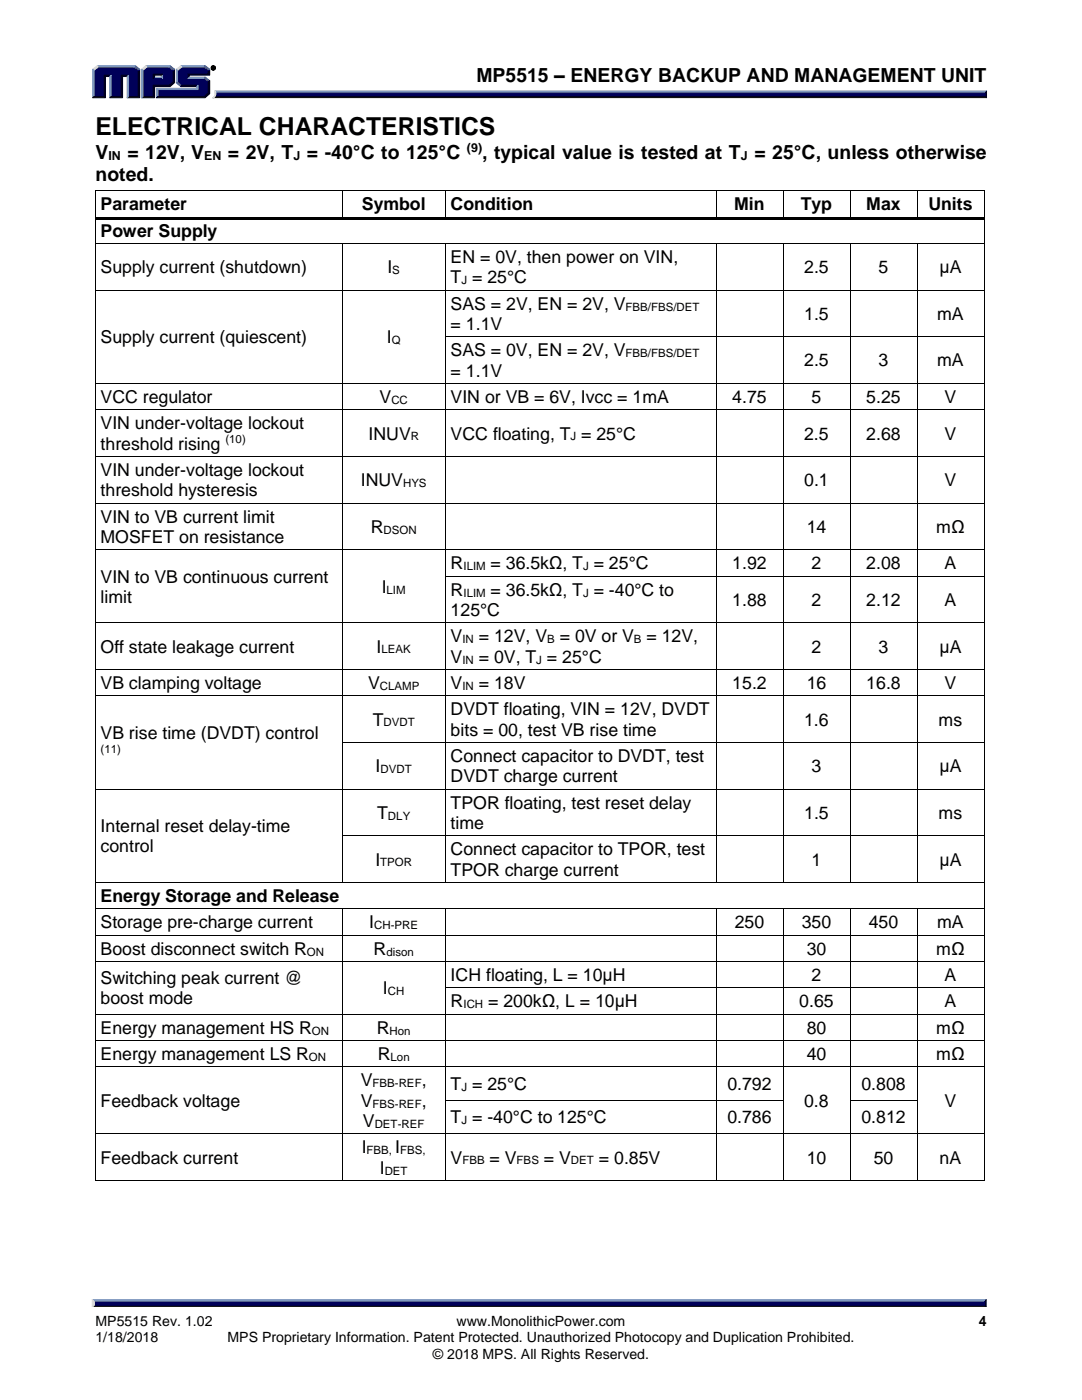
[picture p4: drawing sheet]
<svg xmlns="http://www.w3.org/2000/svg" width="216mm" height="279mm" viewBox="0 0 216 279" stroke-linecap="round" stroke-linejoin="round" font-family="sans-serif">
<g fill="#000" stroke="#000" stroke-width=".2">
<path d="M43 18.9h153.5l.4 .6h-154.4a.65 .65 0 0 0 .5-.6zM18.8 260.1h177.6l.4 .8h-178.4z"/>
<path d="M42.1 13.6a.46 .46 0 0 1 .9 0 .46 .46 0 0 1-.9 0zM42.2 13.5a.38 .38 0 0 0 .7 0 .38 .38 0 0 0-.7 0zM42.4 13.3h.3l.1 .5-.3-.2-.1 .2zM42.5 13.4l.1 .1 .1-.1z"/>
</g>
<g fill="#7f99bf" stroke="#7f99bf" stroke-width=".2">
<path d="M18.4 259.4h178.4l-.4 .7h-177.6z"/>
<path d="M42.9 18.2h154l-.4 .7h-153.5z"/>
<path d="M30.8 15.4h1.4l.3 .3h-1.9z"/>
<path d="M36.1 13.1h4.8l-.2 .3h-4.4z"/>
<path d="M35.2 13.8l.3 .2v2.4l-.3 .1z"/>
<path d="M31.2 17.6h8v-.3l.3-.3v.9h-8z"/>
<path d="M31.2 17.6l.3 .3v1.3l-.3 .3z"/>
<path d="M37.8 15.4h3.1l-.1 .3h-3.3z"/>
<path d="M29.1 13.1h4.8l-.2 .3h-4.4z"/>
<path d="M28.2 13.8l.3 .2v5.2l-.3 .3z"/>
<path d="M32.2 15l.3-.3v1l-.3-.3z"/>
<path d="M19.4 13.1h7.6l-.2 .3h-7.2z"/>
<path d="M18.5 13.8l.3 .2v5.2l-.3 .3z"/>
<path d="M22.2 15v4.2l-.3 .3v-4.2z"/>
<path d="M25.4 15.3l.2-.3v4.2l-.2 .3z"/>
</g>
<g fill="#000026" stroke="#000026" stroke-width=".2">
<path d="M196.8 259.4v1.5l-.4-.4v-.6z"/>
<path d="M196.9 18.2v1.3l-.4-.4v-.5z"/>
<path d="M36.3 17h3.2l-.3 .3h-3.1z"/>
<path d="M37.5 14.7h4.1v-.7l.2-.2v1.2h-4v.4l-.3 .3z"/>
<path d="M31.2 19.5l.3-.3h9.2l.9-.7v-2.2l.2-.2v2.6l-.9 .8z"/>
<path d="M30.6 17h3.1l.8-.6v-2.4l.3-.2v2.7l-.9 .8h-3.1v2.2h-2.6l.3-.3h2.1z"/>
<path d="M30.6 14.7h1.9l-.3 .3h-1.4v.4l-.2 .3z"/>
<path d="M27.6 14l.3-.2v5.7h-2.5l.2-.3h2z"/>
<path d="M20.8 15h1.4l-.3 .3h-.9v4.2h-2.5l.3-.3h2z"/>
<path d="M24.2 15h1.4l-.2 .3h-.9v4.2h-2.6l.3-.3h2z"/>
</g>
<g fill="#000059" stroke="#000059" stroke-width=".2">
<path d="M18.8 259.9h177.7v.6h-177.7z"/>
<path d="M43.1 18.6h153.4v.5h-153.5z"/>
<path d="M18.8 14l.8-.6h7.2l.8 .6v5.2h-2v-4.2h-1.4v4.2h-2v-4.2h-1.4v4.2h-2z"/>
<path d="M28.5 14l.8-.6h2.2v1.3h-.9v1h1.9v-1h-1.3v-1.3h2.5l.8 .6v2.4l-.8 .6h-3.1v2.2h-2.1z"/>
<path d="M31.4 17.9h8.1v-.9h-3.2l-.8-.6v-2.4l.8-.6h4.4l.9 .6v.7h-4.1v1h3.2l.9 .6v2.2l-.9 .7h-9.3z"/>
</g>
<g fill="#d9d9d9" stroke="#d9d9d9" stroke-width=".2">
<path d="M18.4 259.4l.4 .5v.5l-.4 .5z"/>
<path d="M42.9 18.2l.2 .4a.77 .77 0 0 1-.7 .9 1.14 1.14 0 0 0 .5-1.3z"/>
<path d="M35.2 13.8l.9-.7 .2 .3-.8 .6z"/>
<path d="M28.2 13.8l.9-.7 .2 .3-.8 .6z"/>
<path d="M18.5 13.8l.9-.7 .2 .3-.8 .6z"/>
</g>
<g fill="#195999" stroke="#195999" stroke-width=".2">
<path d="M35.2 16.5l.3-.1 .8 .6-.2 .3z"/>
<path d="M40.9 15.4l.9 .7-.2 .2-.9-.6z"/>
<path d="M33.9 13.1l.9 .7-.3 .2-.8-.6z"/>
<path d="M27 13.1l.9 .7-.3 .2-.8-.6z"/>
<path d="M40.9 13.1l.9 .7-.2 .2-.9-.6z"/>
</g>
<g fill="#000">
<path d="M19 38h.1v.7h-.1z" fill-rule="evenodd"/>
<path d="M19 38h.1v.2h-.1z" fill-rule="evenodd"/>
<path d="M68.2 38.2h.2v.5h-.2z" fill-rule="evenodd"/>
<path d="M68.2 38h.2v.2h-.2z" fill-rule="evenodd"/>
<path d="M88.8 38.2h.2v.5h-.2z" fill-rule="evenodd"/>
<path d="M88.8 38h.2v.2h-.2z" fill-rule="evenodd"/>
<path d="M142.8 38.2h.2v.5h-.2z" fill-rule="evenodd"/>
<path d="M142.8 38h.2v.2h-.2z" fill-rule="evenodd"/>
<path d="M156.2 38.2h.1v.5h-.1z" fill-rule="evenodd"/>
<path d="M156.2 38h.1v.2h-.1z" fill-rule="evenodd"/>
<path d="M169.5 38.2h.2v.5h-.2z" fill-rule="evenodd"/>
<path d="M169.5 38h.2v.2h-.2z" fill-rule="evenodd"/>
<path d="M182.9 38.2h.2v.5h-.2z" fill-rule="evenodd"/>
<path d="M182.9 38h.2v.2h-.2z" fill-rule="evenodd"/>
<path d="M196.3 38h.1v.7h-.1z" fill-rule="evenodd"/>
<path d="M196.3 38h.1v.2h-.1z" fill-rule="evenodd"/>
<path d="M19 43.3h.1v.7h-.1z" fill-rule="evenodd"/>
<path d="M19 48.5h.1v.7h-.1z" fill-rule="evenodd"/>
<path d="M19 57.8h.1v.7h-.1z" fill-rule="evenodd"/>
<path d="M19.1 43.3h49.1v.5h-49.1z" fill-rule="evenodd"/>
<path d="M68.2 43.3h.5v.5h-.5z" fill-rule="evenodd"/>
<path d="M68.2 48.7h.2v.5h-.2z" fill-rule="evenodd"/>
<path d="M68.2 48.5h.2v.2h-.2z" fill-rule="evenodd"/>
<path d="M68.2 57.8h.2v.7h-.2z" fill-rule="evenodd"/>
<path d="M68.7 43.3h20.1v.5h-20.1z" fill-rule="evenodd"/>
<path d="M88.8 43.3h.6v.5h-.6z" fill-rule="evenodd"/>
<path d="M88.8 48.7h.2v.5h-.2z" fill-rule="evenodd"/>
<path d="M88.8 48.5h.2v.2h-.2z" fill-rule="evenodd"/>
<path d="M88.8 57.8h.2v.7h-.2z" fill-rule="evenodd"/>
<path d="M89.4 43.3h53.4v.5h-53.4z" fill-rule="evenodd"/>
<path d="M142.8 43.3h.5v.5h-.5z" fill-rule="evenodd"/>
<path d="M142.8 48.7h.2v.5h-.2z" fill-rule="evenodd"/>
<path d="M142.8 48.5h.2v.2h-.2z" fill-rule="evenodd"/>
<path d="M142.8 57.8h.2v.7h-.2z" fill-rule="evenodd"/>
<path d="M143.3 43.3h12.9v.5h-12.9z" fill-rule="evenodd"/>
<path d="M156.2 43.3h.5v.5h-.5z" fill-rule="evenodd"/>
<path d="M156.2 48.7h.1v.5h-.1z" fill-rule="evenodd"/>
<path d="M156.2 48.5h.1v.2h-.1z" fill-rule="evenodd"/>
<path d="M156.2 57.8h.1v.7h-.1z" fill-rule="evenodd"/>
<path d="M156.7 43.3h12.8v.5h-12.8z" fill-rule="evenodd"/>
<path d="M169.5 43.3h.6v.5h-.6z" fill-rule="evenodd"/>
<path d="M169.5 48.7h.2v.5h-.2z" fill-rule="evenodd"/>
<path d="M169.5 48.5h.2v.2h-.2z" fill-rule="evenodd"/>
<path d="M169.5 57.8h.2v.7h-.2z" fill-rule="evenodd"/>
<path d="M170.1 43.3h12.8v.5h-12.8z" fill-rule="evenodd"/>
<path d="M182.9 43.3h.5v.5h-.5z" fill-rule="evenodd"/>
<path d="M182.9 48.7h.2v.5h-.2z" fill-rule="evenodd"/>
<path d="M182.9 48.5h.2v.2h-.2z" fill-rule="evenodd"/>
<path d="M182.9 57.8h.2v.7h-.2z" fill-rule="evenodd"/>
<path d="M183.4 43.3h12.9v.5h-12.9z" fill-rule="evenodd"/>
<path d="M196.3 43.3h.1v.7h-.1z" fill-rule="evenodd"/>
<path d="M196.3 48.5h.1v.7h-.1z" fill-rule="evenodd"/>
<path d="M196.3 57.8h.1v.7h-.1z" fill-rule="evenodd"/>
<path d="M19 67.1h.1v.7h-.1z" fill-rule="evenodd"/>
<path d="M19 76.5h.1v.7h-.1z" fill-rule="evenodd"/>
<path d="M68.2 67.1h.2v.7h-.2z" fill-rule="evenodd"/>
<path d="M68.2 76.5h.2v.7h-.2z" fill-rule="evenodd"/>
<path d="M88.8 67.1h.2v.7h-.2z" fill-rule="evenodd"/>
<path d="M88.8 76.5h.2v.7h-.2z" fill-rule="evenodd"/>
<path d="M142.8 67.1h.2v.7h-.2z" fill-rule="evenodd"/>
<path d="M142.8 76.5h.2v.7h-.2z" fill-rule="evenodd"/>
<path d="M156.2 67.1h.1v.7h-.1z" fill-rule="evenodd"/>
<path d="M156.2 76.5h.1v.7h-.1z" fill-rule="evenodd"/>
<path d="M169.5 67.1h.2v.7h-.2z" fill-rule="evenodd"/>
<path d="M169.5 76.5h.2v.7h-.2z" fill-rule="evenodd"/>
<path d="M182.9 67.1h.2v.7h-.2z" fill-rule="evenodd"/>
<path d="M182.9 76.5h.2v.7h-.2z" fill-rule="evenodd"/>
<path d="M196.3 67.1h.1v.7h-.1z" fill-rule="evenodd"/>
<path d="M196.3 76.5h.1v.7h-.1z" fill-rule="evenodd"/>
<path d="M19 81.7h.1v.7h-.1z" fill-rule="evenodd"/>
<path d="M19 91h.1v.7h-.1z" fill-rule="evenodd"/>
<path d="M68.2 81.7h.2v.7h-.2z" fill-rule="evenodd"/>
<path d="M68.2 91h.2v.7h-.2z" fill-rule="evenodd"/>
<path d="M88.8 81.7h.2v.7h-.2z" fill-rule="evenodd"/>
<path d="M88.8 91h.2v.7h-.2z" fill-rule="evenodd"/>
<path d="M142.8 81.7h.2v.7h-.2z" fill-rule="evenodd"/>
<path d="M142.8 91h.2v.7h-.2z" fill-rule="evenodd"/>
<path d="M156.2 81.7h.1v.7h-.1z" fill-rule="evenodd"/>
<path d="M156.2 91h.1v.7h-.1z" fill-rule="evenodd"/>
<path d="M169.5 81.7h.2v.7h-.2z" fill-rule="evenodd"/>
<path d="M169.5 91h.2v.7h-.2z" fill-rule="evenodd"/>
<path d="M182.9 81.7h.2v.7h-.2z" fill-rule="evenodd"/>
<path d="M182.9 91h.2v.7h-.2z" fill-rule="evenodd"/>
<path d="M196.3 81.7h.1v.7h-.1z" fill-rule="evenodd"/>
<path d="M196.3 91h.1v.7h-.1z" fill-rule="evenodd"/>
<path d="M19 100.4h.1v.7h-.1z" fill-rule="evenodd"/>
<path d="M19 109.7h.1v.7h-.1z" fill-rule="evenodd"/>
<path d="M19 114.9h.1v.7h-.1z" fill-rule="evenodd"/>
<path d="M68.2 100.4h.2v.7h-.2z" fill-rule="evenodd"/>
<path d="M68.2 109.7h.2v.7h-.2z" fill-rule="evenodd"/>
<path d="M68.2 114.9h.2v.7h-.2z" fill-rule="evenodd"/>
<path d="M88.8 100.4h.2v.7h-.2z" fill-rule="evenodd"/>
<path d="M88.8 109.7h.2v.7h-.2z" fill-rule="evenodd"/>
<path d="M88.8 114.9h.2v.7h-.2z" fill-rule="evenodd"/>
<path d="M142.8 100.4h.2v.7h-.2z" fill-rule="evenodd"/>
<path d="M142.8 109.7h.2v.7h-.2z" fill-rule="evenodd"/>
<path d="M142.8 114.9h.2v.7h-.2z" fill-rule="evenodd"/>
<path d="M156.2 100.4h.1v.7h-.1z" fill-rule="evenodd"/>
<path d="M156.2 109.7h.1v.7h-.1z" fill-rule="evenodd"/>
<path d="M156.2 114.9h.1v.7h-.1z" fill-rule="evenodd"/>
<path d="M169.5 100.4h.2v.7h-.2z" fill-rule="evenodd"/>
<path d="M169.5 109.7h.2v.7h-.2z" fill-rule="evenodd"/>
<path d="M169.5 114.9h.2v.7h-.2z" fill-rule="evenodd"/>
<path d="M182.9 100.4h.2v.7h-.2z" fill-rule="evenodd"/>
<path d="M182.9 109.7h.2v.7h-.2z" fill-rule="evenodd"/>
<path d="M182.9 114.9h.2v.7h-.2z" fill-rule="evenodd"/>
<path d="M196.3 100.4h.1v.7h-.1z" fill-rule="evenodd"/>
<path d="M196.3 109.7h.1v.7h-.1z" fill-rule="evenodd"/>
<path d="M196.3 114.9h.1v.7h-.1z" fill-rule="evenodd"/>
<path d="M19 124.2h.1v.7h-.1z" fill-rule="evenodd"/>
<path d="M19 133.5h.1v.7h-.1z" fill-rule="evenodd"/>
<path d="M19 138.8h.1v.7h-.1z" fill-rule="evenodd"/>
<path d="M68.2 124.2h.2v.7h-.2z" fill-rule="evenodd"/>
<path d="M68.2 133.5h.2v.7h-.2z" fill-rule="evenodd"/>
<path d="M68.2 138.8h.2v.7h-.2z" fill-rule="evenodd"/>
<path d="M88.8 124.2h.2v.7h-.2z" fill-rule="evenodd"/>
<path d="M88.8 133.5h.2v.7h-.2z" fill-rule="evenodd"/>
<path d="M88.8 138.8h.2v.7h-.2z" fill-rule="evenodd"/>
<path d="M142.8 124.2h.2v.7h-.2z" fill-rule="evenodd"/>
<path d="M142.8 133.5h.2v.7h-.2z" fill-rule="evenodd"/>
<path d="M142.8 138.8h.2v.7h-.2z" fill-rule="evenodd"/>
<path d="M156.2 124.2h.1v.7h-.1z" fill-rule="evenodd"/>
<path d="M156.2 133.5h.1v.7h-.1z" fill-rule="evenodd"/>
<path d="M156.2 138.8h.1v.7h-.1z" fill-rule="evenodd"/>
<path d="M169.5 124.2h.2v.7h-.2z" fill-rule="evenodd"/>
<path d="M169.5 133.5h.2v.7h-.2z" fill-rule="evenodd"/>
<path d="M169.5 138.8h.2v.7h-.2z" fill-rule="evenodd"/>
<path d="M182.9 124.2h.2v.7h-.2z" fill-rule="evenodd"/>
<path d="M182.9 133.5h.2v.7h-.2z" fill-rule="evenodd"/>
<path d="M182.9 138.8h.2v.7h-.2z" fill-rule="evenodd"/>
<path d="M196.3 124.2h.1v.7h-.1z" fill-rule="evenodd"/>
<path d="M196.3 133.5h.1v.7h-.1z" fill-rule="evenodd"/>
<path d="M196.3 138.8h.1v.7h-.1z" fill-rule="evenodd"/>
<path d="M19 148.1h.1v.7h-.1z" fill-rule="evenodd"/>
<path d="M19 157.4h.1v.7h-.1z" fill-rule="evenodd"/>
<path d="M68.2 148.1h.2v.7h-.2z" fill-rule="evenodd"/>
<path d="M68.2 157.4h.2v.7h-.2z" fill-rule="evenodd"/>
<path d="M88.8 148.1h.2v.7h-.2z" fill-rule="evenodd"/>
<path d="M88.8 157.4h.2v.7h-.2z" fill-rule="evenodd"/>
<path d="M142.8 148.1h.2v.7h-.2z" fill-rule="evenodd"/>
<path d="M142.8 157.4h.2v.7h-.2z" fill-rule="evenodd"/>
<path d="M156.2 148.1h.1v.7h-.1z" fill-rule="evenodd"/>
<path d="M156.2 157.4h.1v.7h-.1z" fill-rule="evenodd"/>
<path d="M169.5 148.1h.2v.7h-.2z" fill-rule="evenodd"/>
<path d="M169.5 157.4h.2v.7h-.2z" fill-rule="evenodd"/>
<path d="M182.9 148.1h.2v.7h-.2z" fill-rule="evenodd"/>
<path d="M182.9 157.4h.2v.7h-.2z" fill-rule="evenodd"/>
<path d="M196.3 148.1h.1v.7h-.1z" fill-rule="evenodd"/>
<path d="M196.3 157.4h.1v.7h-.1z" fill-rule="evenodd"/>
<path d="M19 166.7h.1v.7h-.1z" fill-rule="evenodd"/>
<path d="M19 176.1h.1v.7h-.1z" fill-rule="evenodd"/>
<path d="M68.2 166.7h.2v.7h-.2z" fill-rule="evenodd"/>
<path d="M68.2 176.1h.2v.1h-.2z" fill-rule="evenodd"/>
<path d="M88.8 166.7h.2v.7h-.2z" fill-rule="evenodd"/>
<path d="M88.8 176.1h.2v.1h-.2z" fill-rule="evenodd"/>
<path d="M142.8 166.7h.2v.7h-.2z" fill-rule="evenodd"/>
<path d="M142.8 176.1h.2v.1h-.2z" fill-rule="evenodd"/>
<path d="M156.2 166.7h.1v.7h-.1z" fill-rule="evenodd"/>
<path d="M156.2 176.1h.1v.1h-.1z" fill-rule="evenodd"/>
<path d="M169.5 166.7h.2v.7h-.2z" fill-rule="evenodd"/>
<path d="M169.5 176.1h.2v.1h-.2z" fill-rule="evenodd"/>
<path d="M182.9 166.7h.2v.7h-.2z" fill-rule="evenodd"/>
<path d="M182.9 176.1h.2v.1h-.2z" fill-rule="evenodd"/>
<path d="M196.3 166.7h.1v.7h-.1z" fill-rule="evenodd"/>
<path d="M196.3 176.1h.1v.7h-.1z" fill-rule="evenodd"/>
<path d="M19 181.3h.1v.7h-.1z" fill-rule="evenodd"/>
<path d="M19 186.6h.1v.7h-.1z" fill-rule="evenodd"/>
<path d="M19 191.8h.1v.7h-.1z" fill-rule="evenodd"/>
<path d="M19 197.1h.1v.7h-.1z" fill-rule="evenodd"/>
<path d="M68.2 181.5h.2v.5h-.2z" fill-rule="evenodd"/>
<path d="M68.2 181.3h.2v.2h-.2z" fill-rule="evenodd"/>
<path d="M68.2 186.6h.2v.7h-.2z" fill-rule="evenodd"/>
<path d="M68.2 191.8h.2v.7h-.2z" fill-rule="evenodd"/>
<path d="M68.2 197.1h.2v.7h-.2z" fill-rule="evenodd"/>
<path d="M88.8 181.5h.2v.5h-.2z" fill-rule="evenodd"/>
<path d="M88.8 181.3h.2v.2h-.2z" fill-rule="evenodd"/>
<path d="M88.8 186.6h.2v.7h-.2z" fill-rule="evenodd"/>
<path d="M88.8 191.8h.2v.7h-.2z" fill-rule="evenodd"/>
<path d="M88.8 197.1h.2v.7h-.2z" fill-rule="evenodd"/>
<path d="M142.8 181.5h.2v.5h-.2z" fill-rule="evenodd"/>
<path d="M142.8 181.3h.2v.2h-.2z" fill-rule="evenodd"/>
<path d="M142.8 186.6h.2v.7h-.2z" fill-rule="evenodd"/>
<path d="M142.8 191.8h.2v.7h-.2z" fill-rule="evenodd"/>
<path d="M142.8 197.1h.2v.7h-.2z" fill-rule="evenodd"/>
<path d="M156.2 181.5h.1v.5h-.1z" fill-rule="evenodd"/>
<path d="M156.2 181.3h.1v.2h-.1z" fill-rule="evenodd"/>
<path d="M156.2 186.6h.1v.7h-.1z" fill-rule="evenodd"/>
<path d="M156.2 191.8h.1v.7h-.1z" fill-rule="evenodd"/>
<path d="M156.2 197.1h.1v.7h-.1z" fill-rule="evenodd"/>
<path d="M169.5 181.5h.2v.5h-.2z" fill-rule="evenodd"/>
<path d="M169.5 181.3h.2v.2h-.2z" fill-rule="evenodd"/>
<path d="M169.5 186.6h.2v.7h-.2z" fill-rule="evenodd"/>
<path d="M169.5 191.8h.2v.7h-.2z" fill-rule="evenodd"/>
<path d="M169.5 197.1h.2v.7h-.2z" fill-rule="evenodd"/>
<path d="M182.9 181.5h.2v.5h-.2z" fill-rule="evenodd"/>
<path d="M182.9 181.3h.2v.2h-.2z" fill-rule="evenodd"/>
<path d="M182.9 186.6h.2v.7h-.2z" fill-rule="evenodd"/>
<path d="M182.9 191.8h.2v.7h-.2z" fill-rule="evenodd"/>
<path d="M182.9 197.1h.2v.7h-.2z" fill-rule="evenodd"/>
<path d="M196.3 181.3h.1v.7h-.1z" fill-rule="evenodd"/>
<path d="M196.3 186.6h.1v.7h-.1z" fill-rule="evenodd"/>
<path d="M196.3 191.8h.1v.7h-.1z" fill-rule="evenodd"/>
<path d="M196.3 197.1h.1v.7h-.1z" fill-rule="evenodd"/>
<path d="M19 202.3h.1v.7h-.1z" fill-rule="evenodd"/>
<path d="M19 207.6h.1v.7h-.1z" fill-rule="evenodd"/>
<path d="M19 212.8h.1v.7h-.1z" fill-rule="evenodd"/>
<path d="M68.2 202.3h.2v.7h-.2z" fill-rule="evenodd"/>
<path d="M68.2 207.6h.2v.7h-.2z" fill-rule="evenodd"/>
<path d="M68.2 212.8h.2v.7h-.2z" fill-rule="evenodd"/>
<path d="M88.8 202.3h.2v.7h-.2z" fill-rule="evenodd"/>
<path d="M88.8 207.6h.2v.7h-.2z" fill-rule="evenodd"/>
<path d="M88.8 212.8h.2v.7h-.2z" fill-rule="evenodd"/>
<path d="M142.8 202.3h.2v.7h-.2z" fill-rule="evenodd"/>
<path d="M142.8 207.6h.2v.7h-.2z" fill-rule="evenodd"/>
<path d="M142.8 212.8h.2v.7h-.2z" fill-rule="evenodd"/>
<path d="M156.2 202.3h.1v.7h-.1z" fill-rule="evenodd"/>
<path d="M156.2 207.6h.1v.7h-.1z" fill-rule="evenodd"/>
<path d="M156.2 212.8h.1v.7h-.1z" fill-rule="evenodd"/>
<path d="M169.5 202.3h.2v.7h-.2z" fill-rule="evenodd"/>
<path d="M169.5 207.6h.2v.7h-.2z" fill-rule="evenodd"/>
<path d="M169.5 212.8h.2v.7h-.2z" fill-rule="evenodd"/>
<path d="M182.9 202.3h.2v.7h-.2z" fill-rule="evenodd"/>
<path d="M182.9 207.6h.2v.7h-.2z" fill-rule="evenodd"/>
<path d="M182.9 212.8h.2v.7h-.2z" fill-rule="evenodd"/>
<path d="M196.3 202.3h.1v.7h-.1z" fill-rule="evenodd"/>
<path d="M196.3 207.6h.1v.7h-.1z" fill-rule="evenodd"/>
<path d="M196.3 212.8h.1v.7h-.1z" fill-rule="evenodd"/>
<path d="M19 219.5h.1v.7h-.1z" fill-rule="evenodd"/>
<path d="M19 226.2h.1v.7h-.1z" fill-rule="evenodd"/>
<path d="M19 235.5h.1v.2h-.1z" fill-rule="evenodd"/>
<path d="M19 235.5h.1v.2h-.1z" fill-rule="evenodd"/>
<path d="M68.2 219.5h.2v.7h-.2z" fill-rule="evenodd"/>
<path d="M68.2 226.2h.2v.7h-.2z" fill-rule="evenodd"/>
<path d="M68.2 235.5h.2v.2h-.2z" fill-rule="evenodd"/>
<path d="M88.8 219.5h.2v.7h-.2z" fill-rule="evenodd"/>
<path d="M88.8 226.2h.2v.7h-.2z" fill-rule="evenodd"/>
<path d="M88.8 235.5h.2v.2h-.2z" fill-rule="evenodd"/>
<path d="M142.8 219.5h.2v.7h-.2z" fill-rule="evenodd"/>
<path d="M142.8 226.2h.2v.7h-.2z" fill-rule="evenodd"/>
<path d="M142.8 235.5h.2v.2h-.2z" fill-rule="evenodd"/>
<path d="M156.2 219.5h.1v.7h-.1z" fill-rule="evenodd"/>
<path d="M156.2 226.2h.1v.7h-.1z" fill-rule="evenodd"/>
<path d="M156.2 235.5h.1v.2h-.1z" fill-rule="evenodd"/>
<path d="M169.5 219.5h.2v.7h-.2z" fill-rule="evenodd"/>
<path d="M169.5 226.2h.2v.7h-.2z" fill-rule="evenodd"/>
<path d="M169.5 235.5h.2v.2h-.2z" fill-rule="evenodd"/>
<path d="M182.9 219.5h.2v.7h-.2z" fill-rule="evenodd"/>
<path d="M182.9 226.2h.2v.7h-.2z" fill-rule="evenodd"/>
<path d="M182.9 235.5h.2v.2h-.2z" fill-rule="evenodd"/>
<path d="M196.3 219.5h.1v.7h-.1z" fill-rule="evenodd"/>
<path d="M196.3 226.2h.1v.7h-.1z" fill-rule="evenodd"/>
<path d="M196.3 235.5h.1v.2h-.1z" fill-rule="evenodd"/>
<path d="M196.3 235.5h.1v.2h-.1z" fill-rule="evenodd"/>
</g>
<g fill="none" stroke="#000" stroke-width=".2">
<path d="M19 38.7v4.6M19.1 38.1h49.1M68.3 38.7v4.6M68.4 38.1h20.4M88.9 38.7v4.6M89 38.1h53.8M142.9 38.7v4.6M143 38.1h13.2M156.2 38.7v4.6M156.3 38.1h13.2M169.6 38.7v4.6M169.7 38.1h13.2"/>
<path d="M183 38.7v4.6M183.1 38.1h13.2M196.4 38.7v4.6M19 44v4.5M19 49.2v8.6M19 58.5v8.6M19.1 48.6h49.1M19.1 57.9h49.1M68.3 49.2v8.6M68.3 58.5v8.6M68.4 48.6h20.4M68.4 57.9h20.4"/>
<path d="M88.9 49.2v8.6M88.9 58.5v8.6M89 48.6h53.8M89 57.9h53.8M142.9 49.2v8.6M142.9 58.5v8.6M143 48.6h13.2M143 57.9h13.2M156.2 49.2v8.6M156.2 58.5v8.6M156.3 48.6h13.2M156.3 57.9h13.2"/>
<path d="M169.6 49.2v8.6M169.6 58.5v8.6M169.7 48.6h13.2M169.7 57.9h13.2M183 49.2v8.6M183 58.5v8.6M183.1 48.6h13.2M183.1 57.9h13.2M196.4 44v4.5M196.4 49.2v8.6M196.4 58.5v8.6M19 67.8v8.7"/>
<path d="M19 77.2v4.5M19.1 76.5h49.1M68.3 67.8v8.7M68.3 77.2v4.5M68.4 76.5h20.4M88.9 67.8v8.7M88.9 77.2v4.5M89 67.2h53.8M89 76.5h53.8M142.9 67.8v8.7M142.9 77.2v4.5M143 67.2h13.2"/>
<path d="M143 76.5h13.2M156.2 67.8v8.7M156.2 77.2v4.5M156.3 67.2h13.2M156.3 76.5h13.2M169.6 67.8v8.7M169.6 77.2v4.5M169.7 67.2h13.2M169.7 76.5h13.2M183 67.8v8.7M183 77.2v4.5M183.1 67.2h13.2"/>
<path d="M183.1 76.5h13.2M196.4 67.8v8.7M196.4 77.2v4.5M19 82.4v8.6M19 91.7v8.7M19.1 81.8h49.1M19.1 91.1h49.1M68.3 82.4v8.6M68.3 91.7v8.7M68.4 81.8h20.4M68.4 91.1h20.4M88.9 82.4v8.6"/>
<path d="M88.9 91.7v8.7M89 81.8h53.8M89 91.1h53.8M142.9 82.4v8.6M142.9 91.7v8.7M143 81.8h13.2M143 91.1h13.2M156.2 82.4v8.6M156.2 91.7v8.7M156.3 81.8h13.2M156.3 91.1h13.2M169.6 82.4v8.6"/>
<path d="M169.6 91.7v8.7M169.7 81.8h13.2M169.7 91.1h13.2M183 82.4v8.6M183 91.7v8.7M183.1 81.8h13.2M183.1 91.1h13.2M196.4 82.4v8.6M196.4 91.7v8.7M19 101.1v8.6M19 110.4v4.5M19 115.6v8.6"/>
<path d="M19.1 100.4h49.1M19.1 109.8h49.1M68.3 101.1v8.6M68.3 110.4v4.5M68.3 115.6v8.6M68.4 100.4h20.4M68.4 109.8h20.4M88.9 101.1v8.6M88.9 110.4v4.5M88.9 115.6v8.6M89 100.4h53.8M89 109.8h53.8"/>
<path d="M89 115h53.8M142.9 101.1v8.6M142.9 110.4v4.5M142.9 115.6v8.6M143 100.4h13.2M143 109.8h13.2M143 115h13.2M156.2 101.1v8.6M156.2 110.4v4.5M156.2 115.6v8.6M156.3 100.4h13.2M156.3 109.8h13.2"/>
<path d="M156.3 115h13.2M169.6 101.1v8.6M169.6 110.4v4.5M169.6 115.6v8.6M169.7 100.4h13.2M169.7 109.8h13.2M169.7 115h13.2M183 101.1v8.6M183 110.4v4.5M183 115.6v8.6M183.1 100.4h13.2M183.1 109.8h13.2"/>
<path d="M183.1 115h13.2M196.4 101.1v8.6M196.4 110.4v4.5M196.4 115.6v8.6M19 124.9v8.6M19 134.2v4.6M19 139.5v8.6M19.1 124.3h49.1M19.1 133.6h49.1M19.1 138.9h49.1M68.3 124.9v8.6M68.3 134.2v4.6"/>
<path d="M68.3 139.5v8.6M68.4 124.3h20.4M68.4 133.6h20.4M68.4 138.9h20.4M88.9 124.9v8.6M88.9 134.2v4.6M88.9 139.5v8.6M89 124.3h53.8M89 133.6h53.8M89 138.9h53.8M142.9 124.9v8.6M142.9 134.2v4.6"/>
<path d="M142.9 139.5v8.6M143 124.3h13.2M143 133.6h13.2M143 138.9h13.2M156.2 124.9v8.6M156.2 134.2v4.6M156.2 139.5v8.6M156.3 124.3h13.2M156.3 133.6h13.2M156.3 138.9h13.2M169.6 124.9v8.6M169.6 134.2v4.6"/>
<path d="M169.6 139.5v8.6M169.7 124.3h13.2M169.7 133.6h13.2M169.7 138.9h13.2M183 124.9v8.6M183 134.2v4.6M183 139.5v8.6M183.1 124.3h13.2M183.1 133.6h13.2M183.1 138.9h13.2M196.4 124.9v8.6M196.4 134.2v4.6"/>
<path d="M196.4 139.5v8.6M19 148.8v8.6M19 158.1v8.6M19.1 157.5h49.1M68.3 148.8v8.6M68.3 158.1v8.6M68.4 148.2h20.4M68.4 157.5h20.4M88.9 148.8v8.6M88.9 158.1v8.6M89 148.2h53.8M89 157.5h53.8"/>
<path d="M142.9 148.8v8.6M142.9 158.1v8.6M143 148.2h13.2M143 157.5h13.2M156.2 148.8v8.6M156.2 158.1v8.6M156.3 148.2h13.2M156.3 157.5h13.2M169.6 148.8v8.6M169.6 158.1v8.6M169.7 148.2h13.2M169.7 157.5h13.2"/>
<path d="M183 148.8v8.6M183 158.1v8.6M183.1 148.2h13.2M183.1 157.5h13.2M196.4 148.8v8.6M196.4 158.1v8.6M19 167.4v8.7M19 176.8v4.5M19.1 176.1h49.1M68.3 167.4v8.7M68.4 166.8h20.4M68.4 176.1h20.4"/>
<path d="M88.9 167.4v8.7M89 166.8h53.8M89 176.1h53.8M142.9 167.4v8.7M143 166.8h13.2M143 176.1h13.2M156.2 167.4v8.7M156.3 166.8h13.2M156.3 176.1h13.2M169.6 167.4v8.7M169.7 166.8h13.2M169.7 176.1h13.2"/>
<path d="M183 167.4v8.7M183.1 166.8h13.2M183.1 176.1h13.2M196.4 167.4v8.7M196.4 176.8v4.5M19 182v4.6M19 187.3v4.5M19 192.5v4.6M19 197.8v4.5M19.1 181.4h49.1M19.1 186.7h49.1M19.1 191.9h49.1"/>
<path d="M68.3 182v4.6M68.3 187.3v4.5M68.3 192.5v4.6M68.3 197.8v4.5M68.4 181.4h20.4M68.4 186.7h20.4M68.4 191.9h20.4M88.9 182v4.6M88.9 187.3v4.5M88.9 192.5v4.6M88.9 197.8v4.5M89 181.4h53.8"/>
<path d="M89 186.7h53.8M89 191.9h53.8M89 197.2h53.8M142.9 182v4.6M142.9 187.3v4.5M142.9 192.5v4.6M142.9 197.8v4.5M143 181.4h13.2M143 186.7h13.2M143 191.9h13.2M143 197.2h13.2M156.2 182v4.6"/>
<path d="M156.2 187.3v4.5M156.2 192.5v4.6M156.2 197.8v4.5M156.3 181.4h13.2M156.3 186.7h13.2M156.3 191.9h13.2M156.3 197.2h13.2M169.6 182v4.6M169.6 187.3v4.5M169.6 192.5v4.6M169.6 197.8v4.5M169.7 181.4h13.2"/>
<path d="M169.7 186.7h13.2M169.7 191.9h13.2M169.7 197.2h13.2M183 182v4.6M183 187.3v4.5M183 192.5v4.6M183 197.8v4.5M183.1 181.4h13.2M183.1 186.7h13.2M183.1 191.9h13.2M183.1 197.2h13.2M196.4 182v4.6"/>
<path d="M196.4 187.3v4.5M196.4 192.5v4.6M196.4 197.8v4.5M19 203v4.6M19 208.3v4.5M19 213.5v6M19.1 202.4h49.1M19.1 207.7h49.1M19.1 212.9h49.1M68.3 203v4.6M68.3 208.3v4.5M68.3 213.5v6"/>
<path d="M68.4 202.4h20.4M68.4 207.7h20.4M68.4 212.9h20.4M88.9 203v4.6M88.9 208.3v4.5M88.9 213.5v6M89 202.4h53.8M89 207.7h53.8M89 212.9h53.8M89 219.6h53.8M142.9 203v4.6M142.9 208.3v4.5"/>
<path d="M142.9 213.5v6M143 202.4h13.2M143 207.7h13.2M143 212.9h13.2M143 219.6h13.2M156.2 203v4.6M156.2 208.3v4.5M156.2 213.5v6M156.3 202.4h13.2M156.3 207.7h13.2M156.3 212.9h13.2M169.6 203v4.6"/>
<path d="M169.6 208.3v4.5M169.6 213.5v6M169.7 202.4h13.2M169.7 207.7h13.2M169.7 212.9h13.2M169.7 219.6h13.2M183 203v4.6M183 208.3v4.5M183 213.5v6M183.1 202.4h13.2M183.1 207.7h13.2M183.1 212.9h13.2"/>
<path d="M196.4 203v4.6M196.4 208.3v4.5M196.4 213.5v6M19 220.2v6M19 226.9v8.6M19.1 226.3h49.1M19.1 235.6h49.1M68.3 220.2v6M68.3 226.9v8.6M68.4 226.3h20.4M68.4 235.6h20.4M88.9 220.2v6"/>
<path d="M88.9 226.9v8.6M89 226.3h53.8M89 235.6h53.8M142.9 220.2v6M142.9 226.9v8.6M143 226.3h13.2M143 235.6h13.2M156.2 220.2v6M156.2 226.9v8.6M156.3 226.3h13.2M156.3 235.6h13.2M169.6 220.2v6"/>
<path d="M169.6 226.9v8.6M169.7 226.3h13.2M169.7 235.6h13.2M183 220.2v6M183 226.9v8.6M183.1 226.3h13.2M183.1 235.6h13.2M196.4 220.2v6M196.4 226.9v8.6"/>
</g>
<text font-size="4.9" x="19" y="27">ELECTRICAL CHARACTERISTICS</text>
<g font-size="3.9">
<text x="95.1" y="16.3">MP5515 – ENERGY BACKUP AND MANAGEMENT UNIT</text>
<text x="19" y="31.7">V</text>
<text x="25.4" y="31.7">= 12V, V</text>
<text x="45.5" y="31.7">= 2V, T = -40°C to 125°C</text>
<text x="96.2" y="31.7">, typical value is tested at T</text>
<text x="150.5" y="31.7">= 25°C, unless otherwise</text>
<text x="19" y="36.1">noted.</text>
</g>
<g font-size="3.5">
<text x="20.1" y="42">Parameter</text>
<text x="72.2" y="42">Symbol</text>
<text x="89.9" y="42">Condition</text>
<text x="146.5" y="42">Min</text>
<text x="159.8" y="42">Typ</text>
<text x="172.9" y="42">Max</text>
<text x="185.2" y="42">Units</text>
<text x="20.1" y="47.3">Power Supply</text>
<text x="89.9" y="52.5">EN = 0V, then power on VIN,</text>
<text x="20.1" y="54.5">Supply current (shutdown)</text>
<text x="77.3" y="54.5">I</text>
<text x="89.9" y="56.5">T = 25°C</text>
<text x="160.5" y="54.5">2.5</text>
<text x="175.3" y="54.5">5</text>
<text x="187.5" y="54.5">μA</text>
<text x="89.9" y="61.8">SAS = 2V, EN = 2V, V</text>
<text x="89.9" y="65.9">= 1.1V</text>
<text x="160.5" y="63.8">1.5</text>
<text x="187" y="63.8">mA</text>
<text x="20.1" y="68.5">Supply current (quiescent)</text>
<text x="77.2" y="68.5">I</text>
<text x="89.9" y="71.1">SAS = 0V, EN = 2V, V</text>
<text x="89.9" y="75.2">= 1.1V</text>
<text x="160.5" y="73.1">2.5</text>
<text x="175.3" y="73.1">3</text>
<text x="187" y="73.1">mA</text>
<text x="20.1" y="80.4">VCC regulator</text>
<text x="75.7" y="80.4">V</text>
<text x="89.9" y="80.4">VIN or VB = 6V, Ivcc = 1mA</text>
<text x="146.1" y="80.4">4.75</text>
<text x="161.9" y="80.4">5</text>
<text x="172.9" y="80.4">5.25</text>
<text x="188.5" y="80.4">V</text>
<text x="20.1" y="85.7">VIN under-voltage lockout</text>
<text x="20.1" y="89.7">threshold rising</text>
<text x="73.5" y="87.7">INUV</text>
<text x="89.9" y="87.7">VCC floating, T = 25°C</text>
<text x="160.5" y="87.7">2.5</text>
<text x="172.9" y="87.7">2.68</text>
<text x="188.5" y="87.7">V</text>
<text x="20.1" y="95">VIN under-voltage lockout</text>
<text x="20.1" y="99">threshold hysteresis</text>
<text x="72" y="97">INUV</text>
<text x="160.5" y="97">0.1</text>
<text x="188.5" y="97">V</text>
<text x="20.1" y="104.3">VIN to VB current limit</text>
<text x="74" y="106.3">R</text>
<text x="161" y="106.3">14</text>
<text x="186.8" y="106.3">mΩ</text>
<text x="20.1" y="108.4">MOSFET on resistance</text>
<text x="89.9" y="113.6">R</text>
<text x="97.9" y="113.6">= 36.5kΩ, T = 25°C</text>
<text x="146.1" y="113.6">1.92</text>
<text x="161.9" y="113.6">2</text>
<text x="172.9" y="113.6">2.08</text>
<text x="188.5" y="113.6">A</text>
<text x="20.1" y="116.3">VIN to VB continuous current</text>
<text x="76.2" y="118.3">I</text>
<text x="89.9" y="118.9">R</text>
<text x="97.9" y="118.9">= 36.5kΩ, T = -40°C to</text>
<text x="20.1" y="120.3">limit</text>
<text x="89.9" y="122.9">125°C</text>
<text x="146.1" y="120.9">1.88</text>
<text x="161.9" y="120.9">2</text>
<text x="172.9" y="120.9">2.12</text>
<text x="188.5" y="120.9">A</text>
<text x="20.1" y="130.2">Off state leakage current</text>
<text x="75.1" y="130.2">I</text>
<text x="89.9" y="128.2">V</text>
<text x="95.5" y="128.2">= 12V, V</text>
<text x="111.7" y="128.2">= 0V or V</text>
<text x="129" y="128.2">= 12V,</text>
<text x="161.9" y="130.2">2</text>
<text x="175.3" y="130.2">3</text>
<text x="187.5" y="130.2">μA</text>
<text x="20.1" y="137.5">VB clamping voltage</text>
<text x="73.5" y="137.5">V</text>
<text x="89.9" y="132.3">V</text>
<text x="89.9" y="137.5">V</text>
<text x="95.5" y="132.3">= 0V, T = 25°C</text>
<text x="95.5" y="137.5">= 18V</text>
<text x="146.1" y="137.5">15.2</text>
<text x="161" y="137.5">16</text>
<text x="172.9" y="137.5">16.8</text>
<text x="188.5" y="137.5">V</text>
<text x="89.9" y="142.8">DVDT floating, VIN = 12V, DVDT</text>
<text x="20.1" y="147.4">VB rise time (DVDT) control</text>
<text x="74.4" y="144.8">T</text>
<text x="89.9" y="146.8">bits = 00, test VB rise time</text>
<text x="160.5" y="144.8">1.6</text>
<text x="187.3" y="144.8">ms</text>
<text x="75" y="154.1">I</text>
<text x="89.9" y="152.1">Connect capacitor to DVDT, test</text>
<text x="161.9" y="154.1">3</text>
<text x="187.5" y="154.1">μA</text>
<text x="89.9" y="156.1">DVDT charge current</text>
<text x="89.9" y="161.4">TPOR floating, test reset delay</text>
<text x="20.1" y="166">Internal reset delay-time</text>
<text x="75.3" y="163.4">T</text>
<text x="89.9" y="165.5">time</text>
<text x="160.5" y="163.4">1.5</text>
<text x="187.3" y="163.4">ms</text>
<text x="20.1" y="170.1">control</text>
<text x="74.9" y="172.7">I</text>
<text x="89.9" y="170.7">Connect capacitor to TPOR, test</text>
<text x="161.9" y="172.7">1</text>
<text x="187.5" y="172.7">μA</text>
<text x="89.9" y="174.8">TPOR charge current</text>
<text x="20.1" y="180">Energy Storage and Release</text>
<text x="20.1" y="185.3">Storage pre-charge current</text>
<text x="73.7" y="185.3">I</text>
<text x="146.6" y="185.3">250</text>
<text x="160" y="185.3">350</text>
<text x="173.3" y="185.3">450</text>
<text x="187" y="185.3">mA</text>
<text x="20.1" y="190.5">Boost disconnect switch R</text>
<text x="74.6" y="190.5">R</text>
<text x="161" y="190.5">30</text>
<text x="186.8" y="190.5">mΩ</text>
<text x="20.1" y="196.4">Switching peak current @</text>
<text x="89.9" y="195.8">ICH floating, L = 10μH</text>
<text x="161.9" y="195.8">2</text>
<text x="188.5" y="195.8">A</text>
<text x="20.1" y="200.4">boost mode</text>
<text x="76.4" y="198.4">I</text>
<text x="89.9" y="201">R</text>
<text x="97.4" y="201">= 200kΩ, L = 10μH</text>
<text x="159.5" y="201">0.65</text>
<text x="188.5" y="201">A</text>
<text x="20.1" y="206.3">Energy management HS R</text>
<text x="75.2" y="206.3">R</text>
<text x="161" y="206.3">80</text>
<text x="186.8" y="206.3">mΩ</text>
<text x="20.1" y="211.6">Energy management LS R</text>
<text x="75.4" y="211.6">R</text>
<text x="161" y="211.6">40</text>
<text x="186.8" y="211.6">mΩ</text>
<text x="20.1" y="220.9">Feedback voltage</text>
<text x="72" y="216.8">V</text>
<text x="72" y="220.9">V</text>
<text x="84.1" y="216.8">,</text>
<text x="84.1" y="220.9">,</text>
<text x="89.9" y="217.5">T = 25°C</text>
<text x="145.1" y="217.5">0.792</text>
<text x="160.5" y="220.9">0.8</text>
<text x="171.9" y="217.5">0.808</text>
<text x="188.5" y="220.9">V</text>
<text x="72.4" y="224.9">V</text>
<text x="89.9" y="224.2">T = -40°C to 125°C</text>
<text x="145.1" y="224.2">0.786</text>
<text x="171.9" y="224.2">0.812</text>
<text x="20.1" y="232.2">Feedback current</text>
<text x="72.2" y="230.2">I</text>
<text x="78.9" y="230.2">I</text>
<text x="89.9" y="232.2">V</text>
<text x="97.7" y="232.2">= V</text>
<text x="108.5" y="232.2">= V</text>
<text x="119.5" y="232.2">= 0.85V</text>
<text x="161" y="232.2">10</text>
<text x="174.3" y="232.2">50</text>
<text x="187.5" y="232.2">nA</text>
<text x="75.8" y="234.2">I</text>
</g>
<g font-size="2.8">
<text x="19" y="264.7">MP5515 Rev. 1.02</text>
<text x="19" y="267.9">1/18/2018</text>
<text x="45.4" y="267.9">MPS Proprietary Information. Patent Protected. Unauthorized Photocopy and Duplication Prohibited.</text>
<text x="91.1" y="264.7">www.MonolithicPower.com</text>
<text x="195.3" y="264.7">4</text>
<text x="86.4" y="271.2">© 2018 MPS. All Rights Reserved.</text>
</g>
<g font-size="2.5">
<text x="21.6" y="32">IN</text>
<text x="40.7" y="32">EN</text>
<text x="58.6" y="32">J</text>
<text x="93.2" y="30.2">(9)</text>
<text x="147.8" y="32">J</text>
</g>
<g font-size="2.3">
<text x="78.3" y="54.7">S</text>
<text x="92.1" y="56.7">J</text>
<text x="124.8" y="62">FBB/FBS/DET</text>
<text x="78.2" y="68.7">Q</text>
<text x="124.8" y="71.3">FBB/FBS/DET</text>
<text x="78.1" y="80.6">CC</text>
<text x="45" y="88.5">(10)</text>
<text x="82" y="87.9">R</text>
<text x="113.8" y="87.9">J</text>
<text x="80.4" y="97.2">HYS</text>
<text x="76.5" y="106.5">DSON</text>
<text x="92.5" y="113.8">ILIM</text>
<text x="116.3" y="113.8">J</text>
<text x="77.1" y="118.5">LIM</text>
<text x="92.5" y="119">ILIM</text>
<text x="116.3" y="119">J</text>
<text x="76.1" y="130.4">LEAK</text>
<text x="92.3" y="128.4">IN</text>
<text x="109.2" y="128.4">B</text>
<text x="126.5" y="128.4">B</text>
<text x="75.8" y="137.7">CLAMP</text>
<text x="92.3" y="132.4">IN</text>
<text x="92.3" y="137.7">IN</text>
<text x="107" y="132.4">J</text>
<text x="76.5" y="145">DVDT</text>
<text x="20.1" y="150.3">(11)</text>
<text x="75.9" y="154.3">DVDT</text>
<text x="77.4" y="163.6">DLY</text>
<text x="75.9" y="172.9">TPOR</text>
<text x="74.7" y="185.4">CH-PRE</text>
<text x="61.2" y="190.7">ON</text>
<text x="77.1" y="190.7">dison</text>
<text x="77.4" y="198.6">CH</text>
<text x="92.5" y="201.2">ICH</text>
<text x="62.2" y="206.5">ON</text>
<text x="77.8" y="206.5">Hon</text>
<text x="61.6" y="211.7">ON</text>
<text x="77.9" y="211.7">Lon</text>
<text x="74.3" y="217">FBB-REF</text>
<text x="74.3" y="221">FBS-REF</text>
<text x="92.1" y="217.7">J</text>
<text x="74.8" y="225.1">DET-REF</text>
<text x="92.1" y="224.4">J</text>
<text x="73.2" y="230.3">FBB,</text>
<text x="79.9" y="230.3">FBS,</text>
<text x="92.3" y="232.4">FBB</text>
<text x="103.1" y="232.4">FBS</text>
<text x="113.9" y="232.4">DET</text>
<text x="76.8" y="234.4">DET</text>
</g>
</svg>
